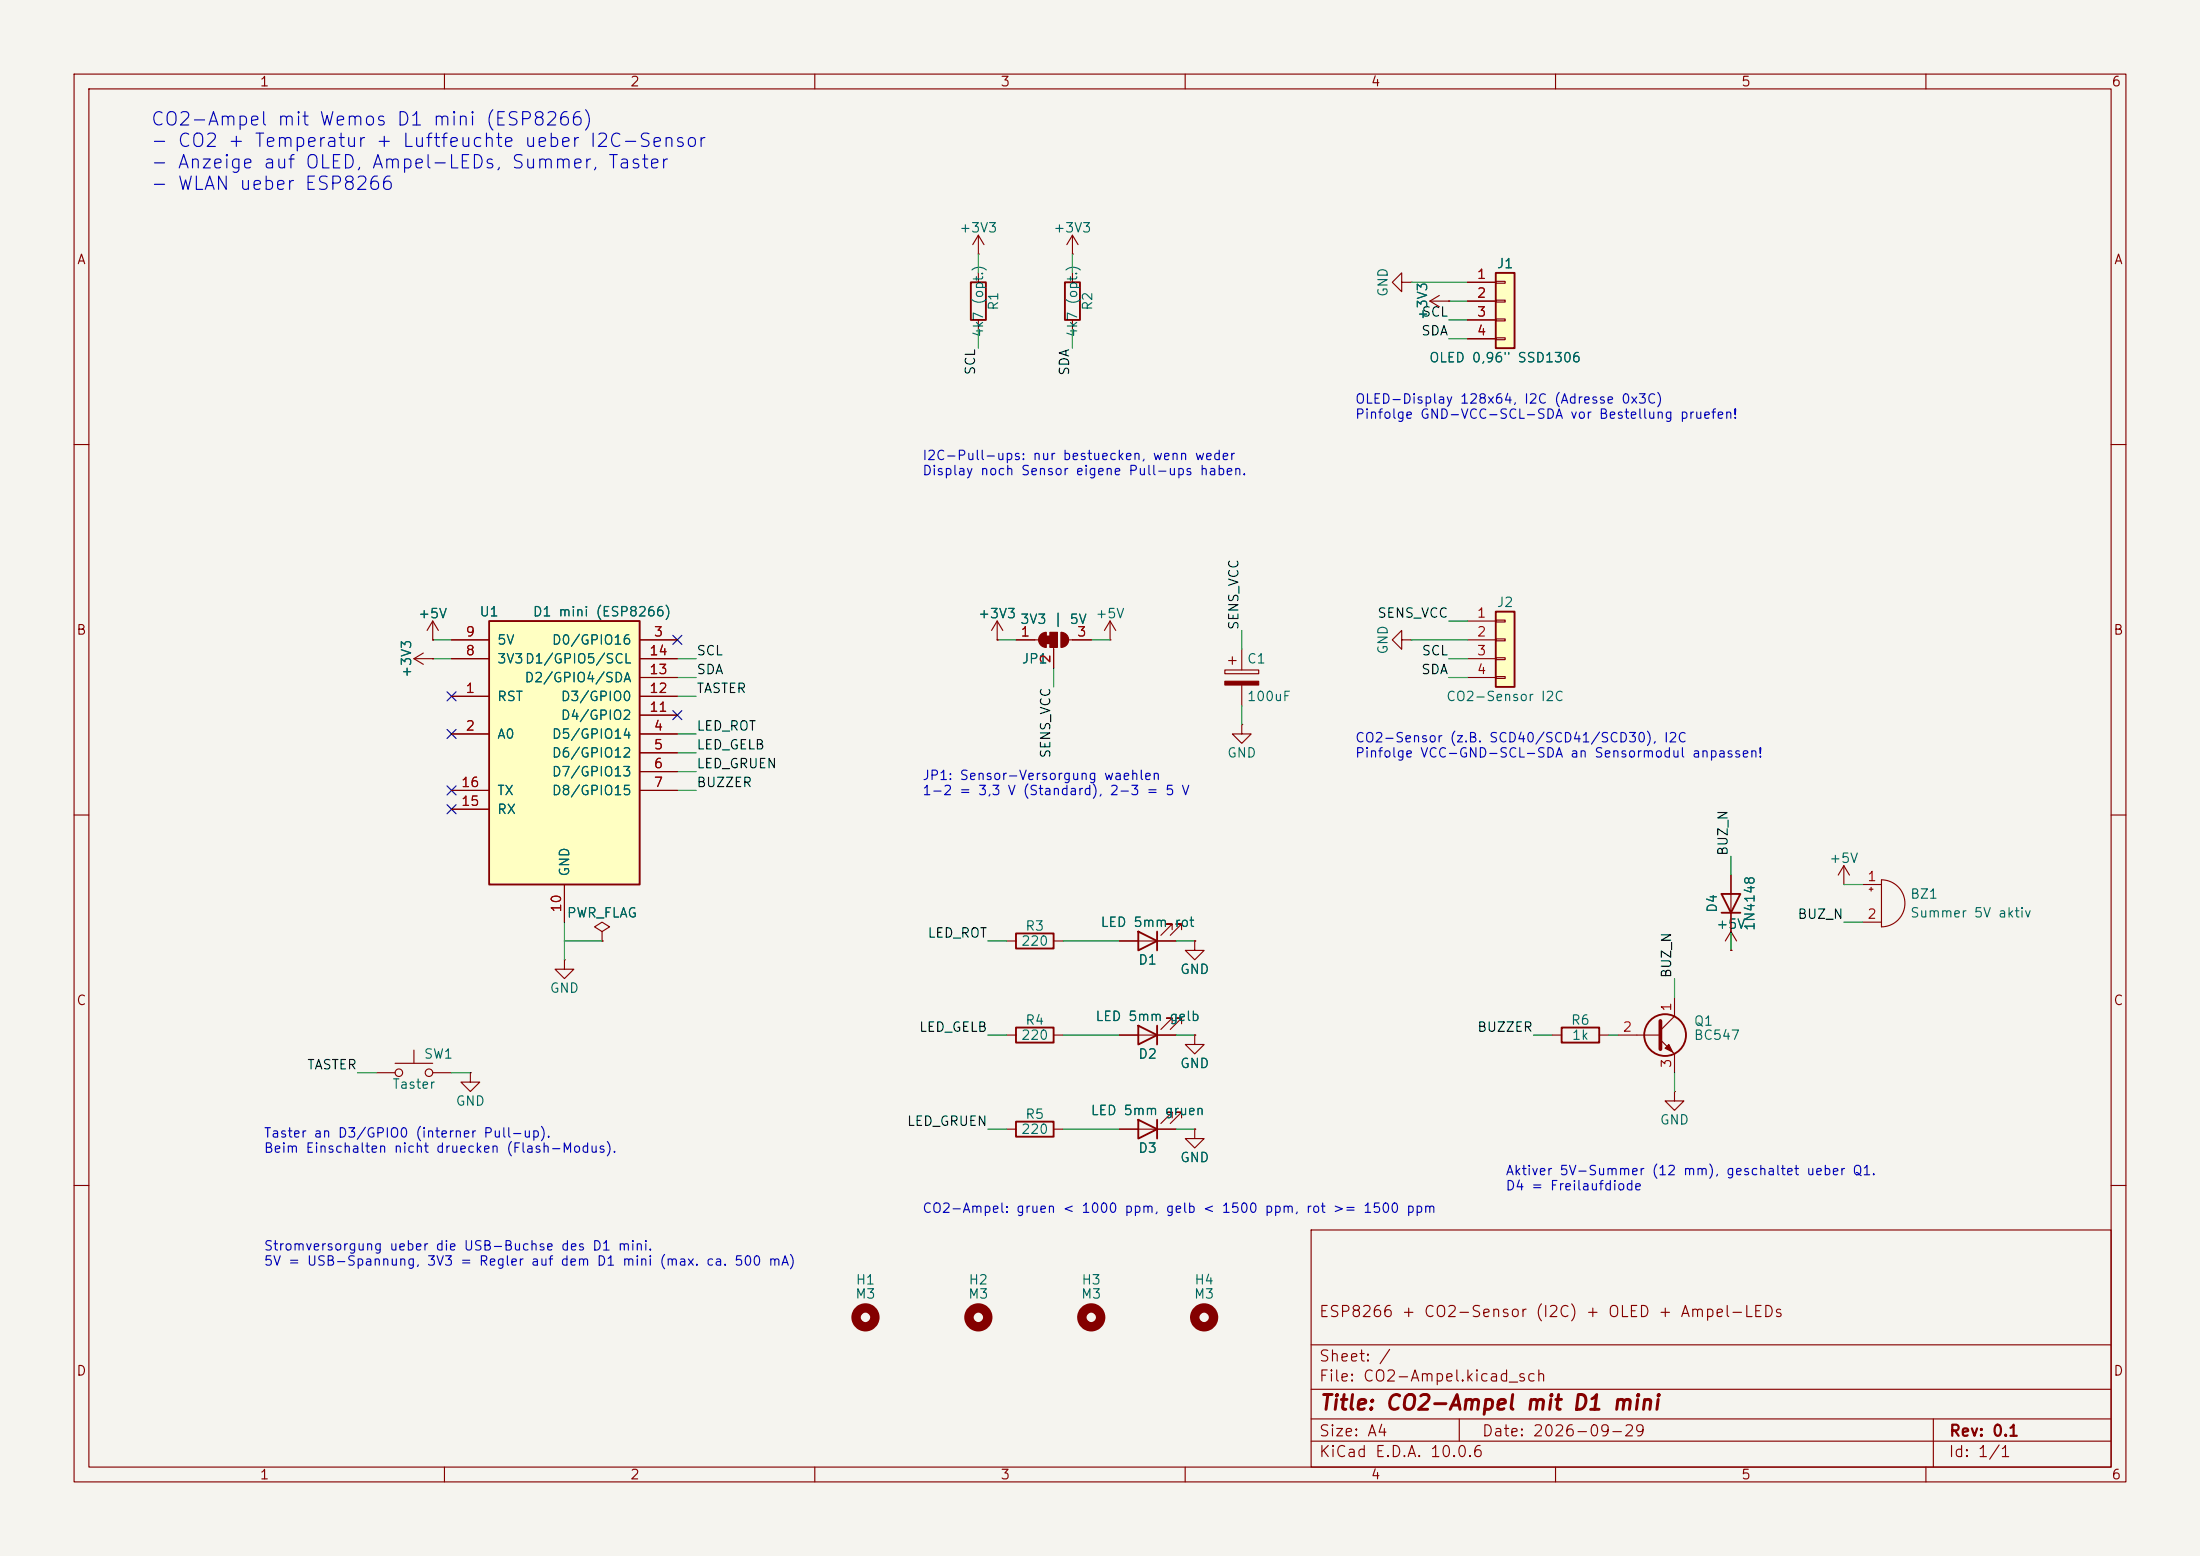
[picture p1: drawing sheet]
<svg xmlns="http://www.w3.org/2000/svg" width="297mm" height="210mm" viewBox="0 0 297 210" stroke-linecap="round" stroke-linejoin="round" font-family="sans-serif">
<path d="M0 0h297v210h-297z" fill="#f5f4ef" stroke="#f5f4ef" stroke-width=".14"/>
<g fill="none" stroke="#840000" stroke-width=".15">
<path d="M10 10h277v190h-277zM12 12h273v186h-273zM60 10v2M110 10v2M160 10v2M210 10v2M260 10v2M10 60h2M285 60h2M10 110h2M285 110h2M10 160h2"/>
<path d="M177 166h108v32h-108zM285 160h2M60 198v2M110 198v2M160 198v2M177 194.5h108M177 191.5h108M177 187.5h108M177 181.5h108M197 191.5v3M210 198v2M260 198v2"/>
<path d="M261 191.5v6.5"/>
</g>
<path d="M201.9 36.8h2.6v10.2h-2.6z" fill="#ffffc2"/>
<path d="M131.1 38.1h2v5.1h-2zM143.8 38.1h2v5.1h-2zM201.9 36.8h2.6v10.2h-2.6zM137.2 138.7h5v2h-5zM137.2 126h5v2h-5zM153.7 125.7l2.5 1.3-2.5 1.3zM156.2 125.7v2.6M232.4 120.7h2.5l-1.2 2.5zM232.4 123.2h2.5M137.2 151.4h5v2h-5z" fill="none" stroke="#840000" stroke-width=".25"/>
<g fill="none" stroke="#840000" stroke-width=".15">
<path d="M132.1 36.8v1.3M144.8 36.8v1.3M189.2 38.1v-1.3l-1.2 1.3 1.2 1.3v-1.3h1.3M190.5 38.1h.1M194.3 39.9l-1.3 .7M198.1 38.1h3.8M201.9 38h1.3v.2h-1.3zM132.1 43.2v1.3M144.8 43.2v1.3M193 40.6h2.6M193 40.6l1.3 .8M195.6 40.6h.1"/>
<path d="M198.1 40.6h3.8M198.1 43.2h3.8M198.1 45.7h3.8M201.9 40.5h1.3v.3h-1.3zM201.9 43.1h1.3v.2h-1.3zM201.9 45.6h1.3v.2h-1.3zM55.9 88.9l1.2 .8M55.9 88.9h2.5M57.1 88.1l-1.2 .8M58.4 86.4h.1M58.4 88.9h.1M58.4 83.8l-.7 1.3"/>
<path d="M58.4 83.8l.8 1.3M58.4 83.8v2.6M149.9 86.4h.1M149.9 83.8l-.8 1.3M149.9 83.8l.7 1.3M149.9 83.8v2.6M165.4 90.4h4.5v.5h-4.5zM165.9 89.2h1M166.4 88.6v1.1M167.6 97.8v1.3h1.3l-1.3 1.2-1.2-1.2h1.2M167.6 97.8h.1M167.6 87.6v2.8"/>
<path d="M167.6 92.5v2.8M189.2 86.4v-1.3l-1.2 1.3 1.2 1.2v-1.2h1.3M190.5 86.4h.1M233.7 118.1v7.6M135.9 139.7h1.3M135.9 127h1.3M142.2 139.7h1.3M142.2 127h1.3M151.1 127h7.6M158.2 125.5v-.8h-.7h.7l-1.5 1.5M159.5 125.5v-.8h-.8h.8l-1.5 1.5M161.3 127v1.3h1.3l-1.3 1.2-1.3-1.2h1.3"/>
<path d="M161.3 127h.1M50.8 144.8h2.5M53.3 143.5h5.1M55.9 141.7v1.8M58.4 144.8h2.6M63.5 144.8v1.3h1.3l-1.3 1.2-1.3-1.2h1.3M63.5 144.8h.1M135.9 152.4h1.3M142.2 152.4h1.3M161.3 152.4v1.3h1.3l-1.3 1.2-1.3-1.2h1.3M161.3 152.4h.1"/>
<circle cx="53.8" cy="144.8" r=".51"/>
<circle cx="57.9" cy="144.8" r=".51"/>
</g>
<path d="M165.4 91.9h4.5v.6h-4.5z" fill="#840000" stroke="#840000" stroke-width=".15"/>
<g fill="none" stroke="#840000" stroke-width="1.3">
<circle cx="147.3" cy="177.8" r="1.27"/>
<circle cx="162.6" cy="177.8" r="1.27"/>
</g>
<path d="M201.9 82.6h2.6v10.1h-2.6z" fill="#ffffc2"/>
<path d="M201.9 82.6h2.6v10.1h-2.6z" fill="none" stroke="#840000" stroke-width=".25"/>
<g fill="none" stroke="#840000" stroke-width=".15">
<path d="M198.1 83.8h3.8M198.1 86.4h3.8M198.1 88.9h3.8M198.1 91.4h3.8M201.9 83.7h1.3v.2h-1.3zM201.9 86.2h1.3v.3h-1.3zM201.9 88.8h1.3v.2h-1.3zM201.9 91.3h1.3v.3h-1.3zM248.9 119.4h.1M248.9 116.8l-.7 1.3M248.9 116.8l.8 1.3M248.9 116.8v2.6"/>
<path d="M251.5 119.4h2.5M252.6 119.8v.5M254 118.7a3.2 3.2 0 0 1 3.2 3.2 3.2 3.2 0 0 1-3.2 3.2zM251.5 124.5h2.5M252.3 120h.6"/>
</g>
<path d="M66 83.8h20.4v35.6h-20.4z" fill="#ffffc2"/>
<g fill="none" stroke="#840000" stroke-width=".25">
<path d="M66 83.8h20.4v35.6h-20.4zM153.7 138.4l2.5 1.3-2.5 1.3zM156.2 138.4v2.6M210.8 138.7h5.1v2h-5.1zM153.7 151.1l2.5 1.3-2.5 1.3zM156.2 151.1v2.6"/>
<circle cx="224.8" cy="139.7" r="2.82"/>
</g>
<g fill="none" stroke="#840000" stroke-width=".15">
<path d="M132.1 34.3h.1M132.1 31.8l-.8 1.2M132.1 31.8l.7 1.2M132.1 31.8v2.5M144.8 34.3h.1M144.8 31.8l-.8 1.2M144.8 31.8l.7 1.2M144.8 31.8v2.5M198.1 38.1h3.8M195.6 40.6h.1M198.1 40.6h3.8M198.1 43.2h3.8"/>
<path d="M198.1 45.7h3.8M58.4 86.4h.1M58.4 88.9h.1M61 94h5M61 99.1h5M61 86.4h5M61 88.9h5M86.4 94h5M86.4 99.1h5M86.4 86.4h5M86.4 88.9h5M86.4 96.5h5"/>
<path d="M86.4 91.4h5M134.6 86.4h.1M134.6 83.8l-.7 1.3M134.6 83.8l.8 1.3M134.6 83.8v2.6M137.2 86.4h3M141.2 85.3v2.1M142.2 87.4v2.8M143.3 85.3v2.1M144.3 86.4h3M61 106.7h5M61 109.2h5"/>
<path d="M76.2 119.4v5.1M86.4 101.6h5M86.4 104.1h5M86.4 106.7h5M233.7 118.1v2.6M76.2 129.5v1.3h1.3l-1.3 1.3-1.3-1.3h1.3M76.2 129.5h.1M81.3 125.7l1-.6-1-.6-1 .6 1 .6v1.3M81.3 127h.1M151.1 139.7h7.6M151.1 127h2.6M156.2 127h2.5"/>
<path d="M158.2 138.2v-.8h-.7h.7l-1.5 1.5M159.5 138.2v-.8h-.8h.8l-1.5 1.5M161.3 139.7v1.3h1.3l-1.3 1.2-1.3-1.2h1.3M161.3 139.7h.1M161.3 127h.1M209.5 139.7h1.3M215.9 139.7h1.3M218.4 139.7h5.8M226.1 134.6v2.6l-1.9 1.9M232.9 127l.8-1.3 .7 1.3M233.7 128.3h.1M233.7 123.2v5.1"/>
<path d="M151.1 152.4h7.6M158.2 150.9v-.8h-.7h.7l-1.5 1.5M159.5 150.9v-.8h-.8h.8l-1.5 1.5M161.3 152.4h.1M224.2 140.3l1.9 1.9v2.6M226.1 147.3v1.3h1.2l-1.2 1.3-1.3-1.3h1.3M226.1 147.3h.1"/>
</g>
<g fill="#840000" stroke="#840000" stroke-width=".15">
<path d="M141.2 85.9h.5v1h-.5z"/>
<path d="M140.5 85.6l.4-.2 .3-.1v2.1a1.02 1.02 0 0 1-.9-.7 1.02 1.02 0 0 1 .2-1.1z"/>
<path d="M141.7 85.3h1v2.1h-1z"/>
<path d="M143.3 85.3a1.02 1.02 0 0 1 1 1.1 1.02 1.02 0 0 1-1 1z"/>
<path d="M225.3 141l.5 1-1-.5z"/>
</g>
<path d="M224.2 137.8v3.8" fill="none" stroke="#840000" stroke-width=".51"/>
<g fill="none" stroke="#840000" stroke-width="1.3">
<circle cx="116.8" cy="177.8" r="1.27"/>
<circle cx="132.1" cy="177.8" r="1.27"/>
</g>
<g fill="none" stroke="#009600" stroke-width=".15">
<path d="M132.1 34.3v2.5M144.8 34.3v2.5M190.5 38.1h7.6M132.1 44.5v2.5M144.8 44.5v2.5M195.6 43.2h2.5M195.6 40.6h2.5M195.6 45.7h2.5M58.4 88.9h2.6M58.4 86.4h2.6M91.4 88.9h2.6M91.4 91.4h2.6"/>
<path d="M91.4 94h2.6M91.4 99.1h2.6M134.6 86.4h2.6M142.2 90.2v2.5M147.3 86.4h2.6M167.6 85.1v2.5M167.6 95.3v2.5M190.5 86.4h7.6M195.6 83.8h2.5M195.6 88.9h2.5M195.6 91.4h2.5M91.4 101.6h2.6"/>
<path d="M91.4 104.1h2.6M91.4 106.7h2.6M233.7 115.6v2.5M248.9 119.4h2.6M76.2 127h5.1M76.2 124.5v5M133.3 127h2.6M133.3 139.7h2.6M143.5 127h7.6M143.5 139.7h7.6M158.7 127h2.6M158.7 139.7h2.6"/>
<path d="M207 139.7h2.5M217.2 139.7h1.2M226.1 132.1v2.5M233.7 125.7v2.6M248.9 124.5h2.6M48.3 144.8h2.5M61 144.8h2.5M133.3 152.4h2.6M143.5 152.4h7.6M158.7 152.4h2.6M226.1 144.8v2.5"/>
</g>
<path d="M60.4 98.5l1.2 1.2M60.4 93.4l1.2 1.2M61.6 98.5l-1.2 1.2M61.6 93.4l-1.2 1.2M90.8 85.8l1.2 1.2M90.8 95.9l1.2 1.2M92 85.8l-1.2 1.2M92 95.9l-1.2 1.2M60.4 108.6l1.2 1.2M60.4 106.1l1.2 1.2M61.6 108.6l-1.2 1.2M61.6 106.1l-1.2 1.2" fill="none" stroke="#000084" stroke-width=".15"/>
<text font-size="2" fill="#840000" x="178" y="190.8">Title: CO2-Ampel mit D1 mini</text>
<g font-size="1.8" fill="#0000c2">
<text x="20.2" y="17.4">CO2-Ampel mit Wemos D1 mini (ESP8266)</text>
<text x="20.2" y="20.3">- CO2 + Temperatur + Luftfeuchte ueber I2C-Sensor</text>
<text x="20.2" y="23.2">- Anzeige auf OLED, Ampel-LEDs, Summer, Taster</text>
<text x="20.2" y="26.1">- WLAN ueber ESP8266</text>
</g>
<g font-size="1.5" fill="#840000">
<text x="178" y="178.1">ESP8266 + CO2-Sensor (I2C) + OLED + Ampel-LEDs</text>
<text x="178" y="184.1">Sheet: /</text>
<text x="178" y="186.8">File: CO2-Ampel.kicad_sch</text>
<text x="178" y="197">KiCad E.D.A. 10.0.6</text>
<text x="178" y="194.2">Size: A4</text>
<text x="200" y="194.2">Date: 2026-09-29</text>
<text x="263" y="197">Id: 1/1</text>
<text x="263" y="194.2">Rev: 0.1</text>
</g>
<g font-size="1.3" fill="#840000">
<text x="35" y="12">1</text>
<text x="85" y="12">2</text>
<text x="135" y="12">3</text>
<text x="185" y="12">4</text>
<text x="235" y="12">5</text>
<text x="285" y="12">6</text>
<text x="10.3" y="36">A</text>
<text x="285.3" y="36">A</text>
<text x="10.2" y="86">B</text>
<text x="285.2" y="86">B</text>
<text x="10.2" y="136">C</text>
<text x="285.2" y="136">C</text>
<text x="10.2" y="186">D</text>
<text x="285.2" y="186">D</text>
<text x="35" y="200">1</text>
<text x="85" y="200">2</text>
<text x="135" y="200">3</text>
<text x="185" y="200">4</text>
<text x="235" y="200">5</text>
<text x="285" y="200">6</text>
</g>
<g font-size="1.3" fill="#006464">
<text x="129.4" y="31.7">+3V3</text>
<text x="142.1" y="31.7">+3V3</text>
<text x="187.7" y="40.2" transform="rotate(-90 187.7 40.2)">GND</text>
<text x="202" y="36.5">J1</text>
<text x="133" y="45.6" transform="rotate(-90 133 45.6)">4k7 (opt.)</text>
<text x="135.1" y="42" transform="rotate(-90 135.1 42)">R1</text>
<text x="145.7" y="45.6" transform="rotate(-90 145.7 45.6)">4k7 (opt.)</text>
<text x="147.8" y="42" transform="rotate(-90 147.8 42)">R2</text>
<text x="193" y="43.3" transform="rotate(-90 193 43.3)">+3V3</text>
<text x="192.9" y="49.2">OLED 0,96&quot; SSD1306</text>
<text x="56.4" y="83.8">+5V</text>
<text x="64.6" y="83.5">U1</text>
<text x="71.8" y="83.5">D1 mini (ESP8266)</text>
<text x="132" y="83.8">+3V3</text>
<text x="147.8" y="83.8">+5V</text>
<text x="202" y="82.2">J2</text>
<text x="67" y="89.9">3V3D1/GPIO5/SCL</text>
<text x="67" y="87.3">5V</text>
<text x="74.4" y="87.3">D0/GPIO16</text>
<text x="137.6" y="84.5">3V3 | 5V</text>
<text x="137.8" y="89.9">JP1</text>
<text x="168.3" y="89.9">C1</text>
<text x="187.7" y="88.4" transform="rotate(-90 187.7 88.4)">GND</text>
<text x="55.8" y="91.6" transform="rotate(-90 55.8 91.6)">+3V3</text>
<text x="67" y="94.9">RST</text>
<text x="70.7" y="92.4">D2/GPIO4/SDA</text>
<text x="75.6" y="94.9">D3/GPIO0</text>
<text x="168.3" y="94.9">100uF</text>
<text x="195.2" y="94.9">CO2-Sensor I2C</text>
<text x="67" y="100">A0</text>
<text x="74.4" y="100">D5/GPIO14</text>
<text x="75.6" y="97.5">D4/GPIO2</text>
<text x="67" y="107.6">TX</text>
<text x="74.4" y="102.6">D6/GPIO12</text>
<text x="74.4" y="105.1">D7/GPIO13</text>
<text x="74.4" y="107.6">D8/GPIO15</text>
<text x="165.6" y="102.6">GND</text>
<text x="67" y="110.2">RX</text>
<text x="77.2" y="118.4" transform="rotate(-90 77.2 118.4)">GND</text>
<text x="246.9" y="116.8">+5V</text>
<text x="76.4" y="124.2">PWR_FLAG</text>
<text x="138.3" y="125.9">R3</text>
<text x="148.5" y="125.4">LED 5mm rot</text>
<text x="231.6" y="125.7">+5V</text>
<text x="232.1" y="123.3" transform="rotate(-90 232.1 123.3)">D4</text>
<text x="237.2" y="125.7" transform="rotate(-90 237.2 125.7)">1N4148</text>
<text x="257.8" y="121.6">BZ1</text>
<text x="257.8" y="124.2">Summer 5V aktiv</text>
<text x="137.8" y="128">220</text>
<text x="153.6" y="130.5">D1</text>
<text x="159.2" y="131.8">GND</text>
<text x="74.1" y="134.3">GND</text>
<text x="57.1" y="143.2">SW1</text>
<text x="137.8" y="140.7">220</text>
<text x="138.3" y="138.6">R4</text>
<text x="147.8" y="138.1">LED 5mm gelb</text>
<text x="153.6" y="143.2">D2</text>
<text x="212" y="138.6">R6</text>
<text x="212.1" y="140.7">1k</text>
<text x="228.6" y="138.8">Q1</text>
<text x="228.6" y="140.7">BC547</text>
<text x="52.9" y="147.3">Taster</text>
<text x="61.4" y="149.6">GND</text>
<text x="159.2" y="144.5">GND</text>
<text x="137.8" y="153.4">220</text>
<text x="138.3" y="151.3">R5</text>
<text x="147.2" y="150.8">LED 5mm gruen</text>
<text x="153.6" y="155.9">D3</text>
<text x="224" y="152.1">GND</text>
<text x="159.2" y="157.2">GND</text>
<text x="115.4" y="173.7">H1</text>
<text x="130.7" y="173.7">H2</text>
<text x="145.9" y="173.7">H3</text>
<text x="161.2" y="173.7">H4</text>
<text x="115.4" y="175.6">M3</text>
<text x="130.6" y="175.6">M3</text>
<text x="145.9" y="175.6">M3</text>
<text x="161.1" y="175.6">M3</text>
</g>
<g font-size="1.3" fill="#a90000">
<text x="199.3" y="38">1</text>
<text x="199.3" y="40.5">2</text>
<text x="199.3" y="43">3</text>
<text x="199.3" y="45.6">4</text>
<text x="199.3" y="83.7">1</text>
<text x="62.8" y="88.8">8</text>
<text x="62.8" y="86.2">9</text>
<text x="87.6" y="88.8">14</text>
<text x="88.2" y="86.2">3</text>
<text x="137.7" y="86.2">1</text>
<text x="142.1" y="89.6" transform="rotate(-90 142.1 89.6)">2</text>
<text x="145.3" y="86.2">3</text>
<text x="199.3" y="86.2">2</text>
<text x="199.3" y="88.8">3</text>
<text x="62.8" y="93.8">1</text>
<text x="87.6" y="93.8">12</text>
<text x="87.6" y="91.3">13</text>
<text x="199.3" y="91.3">4</text>
<text x="62.8" y="98.9">2</text>
<text x="87.6" y="96.4">11</text>
<text x="88.2" y="98.9">4</text>
<text x="88.2" y="101.5">5</text>
<text x="62.2" y="106.5">16</text>
<text x="88.2" y="104">6</text>
<text x="88.2" y="106.5">7</text>
<text x="62.2" y="109.1">15</text>
<text x="252" y="119.2">1</text>
<text x="76.1" y="123.3" transform="rotate(-90 76.1 123.3)">10</text>
<text x="252" y="124.3">2</text>
<text x="225.9" y="136.6" transform="rotate(-90 225.9 136.6)">1</text>
<text x="219" y="139.6">2</text>
<text x="225.9" y="144.2" transform="rotate(-90 225.9 144.2)">3</text>
</g>
<g font-size="1.3" fill="#0f0f0f">
<text x="191.8" y="45.6">SDA</text>
<text x="191.8" y="43.1">SCL</text>
<text x="132" y="50.7" transform="rotate(-90 132 50.7)">SCL</text>
<text x="144.7" y="50.8" transform="rotate(-90 144.7 50.8)">SDA</text>
<text x="185.9" y="83.7">SENS_VCC</text>
<text x="94" y="88.8">SCL</text>
<text x="167.5" y="85.1" transform="rotate(-90 167.5 85.1)">SENS_VCC</text>
<text x="191.8" y="88.8">SCL</text>
<text x="94" y="93.9">TASTER</text>
<text x="94" y="91.3">SDA</text>
<text x="191.8" y="91.3">SDA</text>
<text x="94" y="101.5">LED_GELB</text>
<text x="94" y="98.9">LED_ROT</text>
<text x="94" y="104">LED_GRUEN</text>
<text x="94" y="106.6">BUZZER</text>
<text x="142.1" y="102.4" transform="rotate(-90 142.1 102.4)">SENS_VCC</text>
<text x="233.6" y="115.6" transform="rotate(-90 233.6 115.6)">BUZ_N</text>
<text x="242.6" y="124.3">BUZ_N</text>
<text x="125.1" y="126.9">LED_ROT</text>
<text x="225.9" y="132.1" transform="rotate(-90 225.9 132.1)">BUZ_N</text>
<text x="124" y="139.6">LED_GELB</text>
<text x="199.3" y="139.6">BUZZER</text>
<text x="41.4" y="144.7">TASTER</text>
<text x="122.4" y="152.3">LED_GRUEN</text>
</g>
<g font-size="1.3" fill="#0000c2">
<text x="182.9" y="54.8">OLED-Display 128x64, I2C (Adresse 0x3C)</text>
<text x="182.9" y="56.8">Pinfolge GND-VCC-SCL-SDA vor Bestellung pruefen!</text>
<text x="124.4" y="62.4">I2C-Pull-ups: nur bestuecken, wenn weder</text>
<text x="124.4" y="64.5">Display noch Sensor eigene Pull-ups haben.</text>
<text x="182.9" y="100.5">CO2-Sensor (z.B. SCD40/SCD41/SCD30), I2C</text>
<text x="124.4" y="105.6">JP1: Sensor-Versorgung waehlen</text>
<text x="124.4" y="107.6">1-2 = 3,3 V (Standard), 2-3 = 5 V</text>
<text x="182.9" y="102.6">Pinfolge VCC-GND-SCL-SDA an Sensormodul anpassen!</text>
<text x="35.5" y="153.9">Taster an D3/GPIO0 (interner Pull-up).</text>
<text x="35.5" y="155.9">Beim Einschalten nicht druecken (Flash-Modus).</text>
<text x="203.2" y="158.9">Aktiver 5V-Summer (12 mm), geschaltet ueber Q1.</text>
<text x="203.2" y="161">D4 = Freilaufdiode</text>
<text x="124.4" y="164">CO2-Ampel: gruen &lt; 1000 ppm, gelb &lt; 1500 ppm, rot &gt;= 1500 ppm</text>
<text x="35.5" y="169.1">Stromversorgung ueber die USB-Buchse des D1 mini.</text>
<text x="35.5" y="171.1">5V = USB-Spannung, 3V3 = Regler auf dem D1 mini (max. ca. 500 mA)</text>
</g>
</svg>
